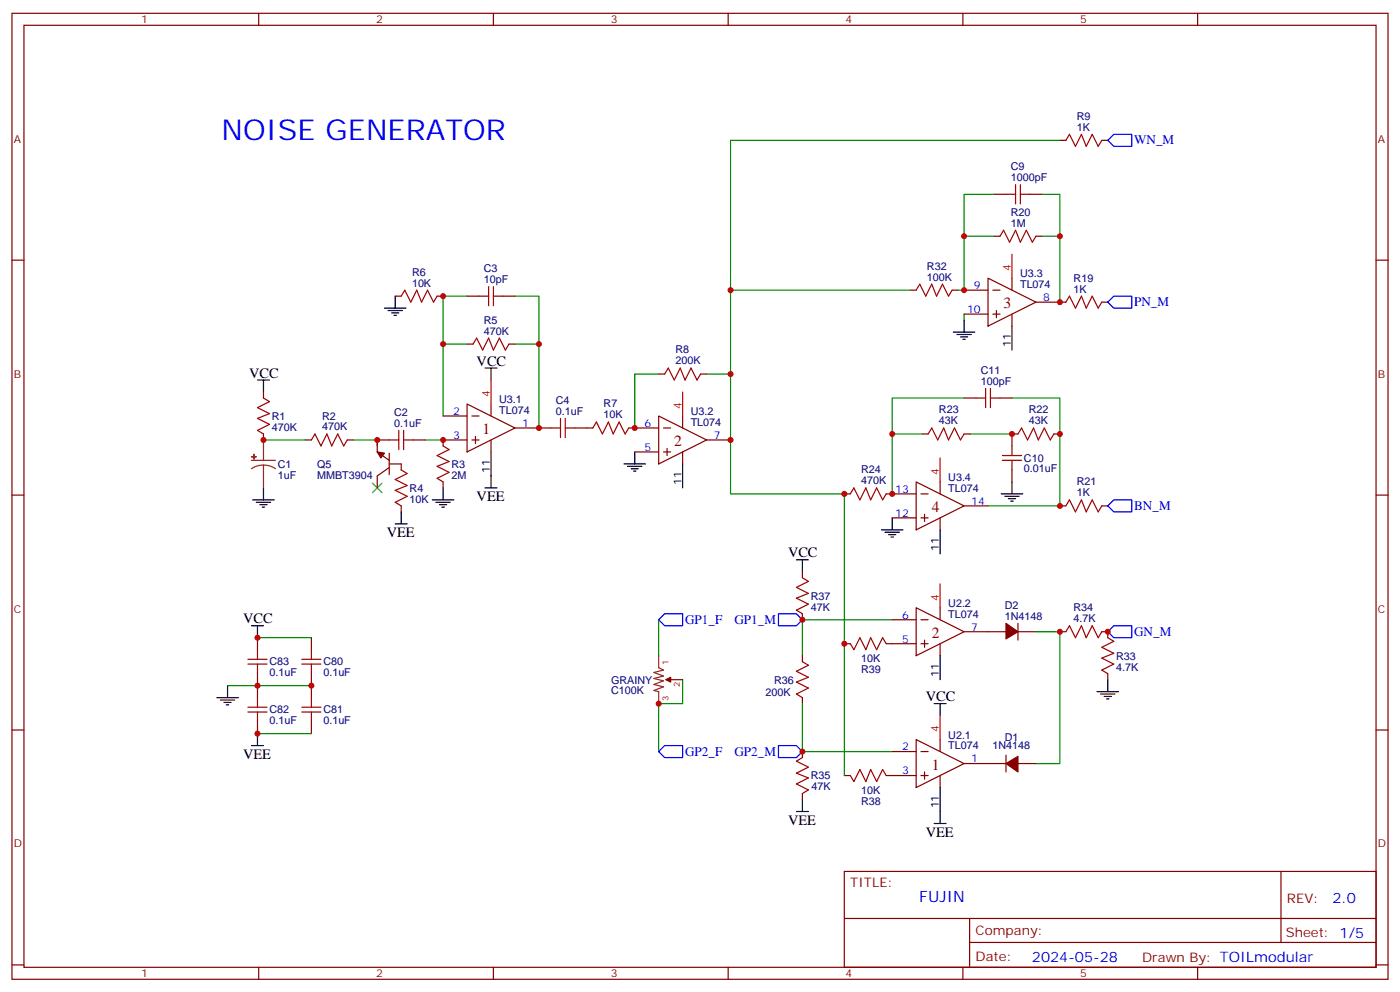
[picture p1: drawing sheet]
<svg xmlns="http://www.w3.org/2000/svg" width="412mm" height="292mm" viewBox="0 0 412 292" stroke-linecap="round" stroke-linejoin="round" font-family="sans-serif">
<g fill="none" stroke="#870000" stroke-width=".35">
<path d="M3.5 3.9h405.4v284.4h-405.4zM7.1 7.4h398.2v277.3h-398.2zM76.2 3.9v3.5M145.3 3.9v3.5M214.5 3.9v3.5M283.6 3.9v3.5M352.8 3.9v3.5M292.8 57.2h3.5M303.4 57.2h3.5M312.2 41.3h1.8M324.6 41.3h1.7M3.5 76.6h3.6"/>
<path d="M292.8 69.5h1.8M305.2 69.5h1.7M405.3 76.6h3.6M116.4 87.2h1.8M128.8 87.2h1.7M137.6 87.2h3.5M148.2 87.2h3.5M268.1 85.4h1.8M280.5 85.4h1.7M284 85.4h7M284 92.5h7M291 81.9l14.2 7-14.2 7.1z"/>
<path d="M292.5 85.4h2.1M292.5 92.5h2.1M293.5 91.4v2.1M298.1 81.9v3.5M298.1 92.5v3.5M305.2 88.9h8.8M324.6 88.9h1.7M77.6 115.4v1.8M137.6 118.9l14.1 7.1-14.1 7zM137.6 101.3h1.7M144.6 118.9v3.5M149.9 101.3h1.8"/>
<path d="M194 110.1h1.8M206.4 110.1h1.7M284 117.2h3.5M294.6 117.2h3.5M77.6 127.7v1.8M90 129.5h1.7M102.3 129.5h1.8M114.7 136.6h3.5v1.7M114.7 129.5h-3.6v3.5l3.6 2.5M114.7 133.4v6.3M114.7 137.6l-3.6 2.5v3.5M121.7 129.5h3.5"/>
<path d="M130.5 122.4h7.1M137.6 129.5h-7.1v1.8M139 129.5h2.1M139 122.4h2.1M140.1 128.4v2.2M144.6 129.5v3.5M151.7 126h10.6M169.3 126h5.3M185.2 126h8.8M187 133h7M194 122.4l14.1 7.1-14.1 7.1zM195.4 126h2.2"/>
<path d="M195.4 133h2.2M196.5 132v2.1M201.1 122.4v3.6M201.1 133v3.6M208.1 129.5h7.1M271.6 127.7h1.8M284 127.7h1.8M298.1 138.3v3.6M299.9 127.7h-1.8v3.6M310.4 127.7h1.8M3.5 145.7h3.6M118.2 148.9v1.8"/>
<path d="M130.5 141.9v1.7M248.7 145.4h1.8M261.1 145.4h8.8M262.8 152.4h7.1M269.9 141.9l14.1 7-14.1 7.1zM271.3 145.4h2.1M271.3 152.4h2.1M272.3 151.4v2.1M276.9 141.9v3.5M276.9 152.4v3.6M284 148.9h7M312.2 148.9h1.8"/>
<path d="M324.6 148.9h1.7M405.3 145.7h3.6M236.4 168.3v1.8M269.9 178.9l14.1 7-14.1 7.1zM276.9 178.9v3.5M75.8 187.7v3.5M75.8 198.3v7.1M91.7 187.7v3.5M91.7 198.3v7.1M236.4 180.7v1.7M236.4 193v1.8M248.7 189.5h1.8"/>
<path d="M261.1 189.5h8.8M262.8 182.4h7.1M271.3 189.5h2.1M271.3 182.4h2.1M272.3 188.4v2.1M276.9 189.5v3.5M284 185.9h12.3M299.9 185.9h5.3M299.9 183.5v4.9M312.2 185.9h1.8M324.6 185.9h1.7v1.8M326.3 198.3v1.8"/>
<path d="M3.5 214.9h3.6M75.8 212.4v3.5M91.7 212.4v3.5M197.6 200.1h3.5M236.4 205.4v1.7M269.9 217.7l14.1 7.1-14.1 7zM276.9 217.7v3.5M405.3 214.9h3.6M236.4 221.2v1.8M236.4 233.6v1.7M248.7 228.3h1.8M261.1 228.3h8.8"/>
<path d="M262.8 221.2h7.1M271.3 228.3h2.1M271.3 221.2h2.1M272.3 227.2v2.1M276.9 228.3v3.5M284 224.8h12.3M296.3 222.3v4.9M299.9 224.8h5.3M248.7 256.5h156.6v28.2h-156.6zM377.3 256.5v20.9M248.7 270.4h156.5M285.6 277.4h119.6"/>
<path d="M285.6 270.4v14.1M3.5 284h3.6M76.2 284.7v3.6M145.3 284.7v3.6M214.5 284.7v3.6M283.6 284.7v3.6M352.8 284.7v3.6M405.3 284h3.6"/>
</g>
<path d="M109.7 142.2l2.8 2.8M112.5 142.2l-2.8 2.8" fill="none" stroke="#3c3" stroke-width=".35"/>
<g fill="none" stroke="#000" stroke-width=".35">
<path d="M113.2 90.7h6.4M114.3 91.4h4.2M115.4 92.1h2.1M116.1 92.8h.7M116.4 87.2v3.5M280.8 97.8h6.4M281.9 98.5h4.2M282.9 99.2h2.1M283.6 99.9h.7M284 94.2v3.6M298.1 96v7M75.8 111.9h3.6"/>
<path d="M77.6 111.9v3.5M142.9 108.3h3.5M144.6 108.3v3.6M144.6 133v10.6M183.8 136.6h6.3M184.9 137.3h4.2M185.9 138h2.1M186.6 138.7h.7M187 133v3.6M201.1 136.6v7M74.4 147.1h6.4M75.5 147.8h4.2"/>
<path d="M76.6 148.6h2.1M77.3 149.3h.7M77.6 143.6v3.5M116.4 154.2h3.5M118.2 150.7v3.5M127.4 147.1h6.3M128.4 147.8h4.2M129.5 148.6h2.1M130.2 149.3h.7M130.5 143.6v3.5M142.9 143.6h3.5M259.6 156h6.4"/>
<path d="M260.7 156.7h4.2M261.8 157.4h2.1M262.5 158.1h.7M262.8 152.4v3.6M276.9 156v7M294.9 145.4h6.4M296 146.1h4.2M297 146.8h2.2M297.7 147.5h.7M298.1 141.9v3.5M234.6 164.8h3.5M236.4 164.8v3.5"/>
<path d="M74.1 184.2h3.5M75.8 184.2v3.5M276.9 193v7.1M63.9 205.4h6.3M64.9 206.1h4.2M66 206.8h2.1M66.7 207.5h.7M67 201.8v3.6M74.1 219.5h3.5M75.8 215.9v3.6M275.2 207.1h3.5M276.9 207.1v3.5"/>
<path d="M323.1 203.6h6.4M324.2 204.3h4.2M325.3 205h2.1M326 205.7h.7M326.3 200.1v3.5M234.6 238.9h3.5M236.4 235.3v3.6M276.9 231.8v10.6M275.2 242.4h3.5"/>
</g>
<g fill="none" stroke="#008700" stroke-width=".35">
<path d="M292.8 57.2h-8.8v28.2h-1.8M306.9 57.2h5.3v31.7M312.2 41.3h-97v44.1M284 69.5h8.8M306.9 69.5h5.3M137.6 87.2h-7.1v14.1M151.7 87.2h7v14.1M268.1 85.4h-52.9v24.7M284 92.5v1.7M137.6 101.3h-7.1v21.1M151.7 101.3h7v24.7M194 110.1h-7v15.9"/>
<path d="M208.1 110.1h7.1v35.3h33.5v82.9M284 117.2h-21.2v28.2M298.1 117.2h14.1v31.7h-21.2M77.6 129.5h12.4M104.1 129.5h7v1.8M125.2 129.5h5.3M262.8 127.7h8.8M285.8 127.7h12.3M75.8 187.7h15.9M194 182.4v10.6M262.8 182.4h-26.4v10.6M305.2 185.9h7v38.9h-7"/>
<path d="M67 201.8h24.7M75.8 215.9h15.9M201.1 200.1v7h-7.1v14.1M236.4 207.1v14.1h26.4"/>
</g>
<g fill="none" stroke="#a10000" stroke-width=".35">
<path d="M296.3 57.2h2.9M299.2 54.4v5.6M300.6 54.4v5.6M300.6 57.2h2.8M314 41.3l1-1.8 1.8 3.6 1.8-3.6 1.4 3.6 1.7-3.6 1.8 3.6 1.1-1.8M294.6 69.5l1-1.7 1.8 3.5 1.8-3.5 1.4 3.5 1.7-3.5 1.8 3.5 1.1-1.8M118.2 87.2l1-1.8 1.8 3.5 1.8-3.5 1.4 3.5 1.7-3.5 1.8 3.5 1.1-1.7M141.1 87.2h2.8M143.9 84.3v5.7M145.3 84.3v5.7M145.3 87.2h2.9M269.9 85.4l1-1.8 1.8 3.6 1.8-3.6 1.4 3.6 1.7-3.6 1.8 3.6 1.1-1.8"/>
<path d="M314 88.9l1-1.7 1.8 3.5 1.8-3.5 1.4 3.5 1.7-3.5 1.8 3.5 1.1-1.8M77.6 117.2l1.8 1-3.6 1.8 3.6 1.7-3.6 1.5 3.6 1.7-3.6 1.8 1.8 1M139.3 101.3l1.1-1.8 1.8 3.5 1.7-3.5 1.4 3.5 1.8-3.5 1.8 3.5 1-1.7M195.8 110.1l1-1.8 1.8 3.6 1.8-3.6 1.4 3.6 1.8-3.6 1.7 3.6 1.1-1.8M287.5 117.2h2.8M290.3 114.3v5.7M291.7 114.3v5.7M291.7 117.2h2.9M91.7 129.5l1.1-1.8 1.7 3.6 1.8-3.6 1.4 3.6 1.8-3.6 1.7 3.6 1.1-1.8M114.7 129.5h2.8M117.5 126.7v5.6M118.2 138.3l1.7 1.1-3.5 1.7 3.5 1.8-3.5 1.4 3.5 1.8-3.5 1.7 1.8 1.1"/>
<path d="M118.9 126.7v5.6M118.9 129.5h2.8M130.5 131.3l1.8 1-3.5 1.8 3.5 1.8-3.5 1.4 3.5 1.7-3.5 1.8 1.7 1.1M162.3 126h2.8M165.1 123.2v5.6M166.5 123.2v5.6M166.5 126h2.8M174.6 126l1.1-1.8 1.7 3.5 1.8-3.5 1.4 3.5 1.8-3.5 1.7 3.5 1.1-1.7M273.4 127.7l1.1-1.7 1.7 3.5 1.8-3.5 1.4 3.5 1.8-3.5 1.7 3.5 1.1-1.8M295.3 134.1h5.6M295.3 135.5h5.6M298.1 131.3v2.8"/>
<path d="M298.1 135.5v2.8M299.9 127.7l1-1.7 1.8 3.5 1.7-3.5 1.5 3.5 1.7-3.5 1.8 3.5 1-1.8M250.5 145.4l1-1.8 1.8 3.5 1.8-3.5 1.4 3.5 1.7-3.5 1.8 3.5 1.1-1.7M314 148.9l1-1.8 1.8 3.6 1.8-3.6 1.4 3.6 1.7-3.6 1.8 3.6 1.1-1.8M236.4 170.1l1.7 1-3.5 1.8 3.5 1.8-3.5 1.4 3.5 1.7-3.5 1.8 1.8 1.1M73 194.1h5.7M73 195.5h5.7M75.8 191.2v2.9M75.8 195.5v2.8M88.9 194.1h5.6M88.9 195.5h5.6M91.7 191.2v2.9"/>
<path d="M91.7 195.5v2.8M236.4 194.8l1.7 1-3.5 1.8 3.5 1.8-3.5 1.4 3.5 1.7-3.5 1.8 1.8 1.1M250.5 189.5l1 1.7 1.8-3.5 1.8 3.5 1.4-3.5 1.7 3.5 1.8-3.5 1.1 1.8M314 185.9l1-1.7 1.8 3.5 1.8-3.5 1.4 3.5 1.7-3.5 1.8 3.5 1.1-1.8M326.3 187.7l1.8 1.1-3.5 1.7 3.5 1.8-3.5 1.4 3.5 1.8-3.5 1.7 1.7 1.1M73 208.2h5.7M73 209.6h5.7M75.8 205.4v2.8M75.8 209.6v2.8M88.9 208.2h5.6M88.9 209.6h5.6M91.7 205.4v2.8"/>
<path d="M91.7 209.6v2.8M236.4 223l-1.8 1 3.5 1.8-3.5 1.8 3.5 1.4-3.5 1.8 3.5 1.7-1.7 1.1M250.5 228.3l1 1.7 1.8-3.5 1.8 3.5 1.4-3.5 1.7 3.5 1.8-3.5 1.1 1.8"/>
</g>
<path d="M74.1 135.5h7M77.6 136.9l1.9 .2 1.6 .9M77.6 136.9l-1.8 .3-1.7 .8M77.6 129.5v6M77.6 136.9v6.7M194 193v3.5l1.4 .7-2.8 .7 2.8 1.1-2.8 .7 2.8 .7-2.8 1.1 2.8 .7-2.8 1 1.4 .4v3.5M196.1 200.1h1.5" fill="none" stroke="#8c2424" stroke-width=".35"/>
<g fill="#8c2424" stroke="#8c2424" stroke-width=".35">
<path d="M74.1 134.4l1.4 .1z"/>
<path d="M74.8 133.7v1.4z"/>
</g>
<g fill="#870000" stroke="#870000" stroke-width=".35">
<path d="M111.1 133l2.1 .4-1 1.4z"/>
<path d="M296.3 224.8l3.6-2.2v4.6z"/>
<path d="M296.3 183.5l3.6 2.4-3.6 2.2z"/>
<path d="M196.1 200.1l1.5-.7v1.4z"/>
</g>
<path d="M326.3 41.3l1.8-1.8h5.3v3.6h-5.3zM326.3 88.9l1.8-1.7h5.3v3.5h-5.3zM326.3 148.9l1.8-1.8h5.3v3.6h-5.3zM195.8 180.7h5.3v3.5h-5.3l-1.8-1.8zM229.3 180.7h5.3l1.8 1.7-1.8 1.8h-5.3zM326.3 185.9l1.8-1.7h5.3v3.5h-5.3zM229.3 219.5h5.3l1.8 1.7-1.8 1.8h-5.3zM194 221.2l1.8-1.7h5.3v3.5h-5.3z" fill="none" stroke="#00f" stroke-width=".35"/>
<path d="M298.1 74.8v7.1M144.6 111.9v7M201.1 115.4v7M276.9 134.8v7.1M276.9 171.8v7.1M276.9 210.6v7.1" fill="none" stroke="#f00" stroke-width=".35"/>
<g fill="#c00">
<circle cx="158.8" cy="101.3" r=".88"/>
<circle cx="111.1" cy="129.5" r=".88"/>
<circle cx="130.5" cy="101.3" r=".88"/>
<circle cx="130.5" cy="87.2" r=".88"/>
<circle cx="215.2" cy="129.5" r=".88"/>
<circle cx="312.2" cy="69.5" r=".88"/>
<circle cx="284" cy="69.5" r=".88"/>
<circle cx="215.2" cy="110.1" r=".88"/>
<circle cx="312.2" cy="127.7" r=".88"/>
<circle cx="262.8" cy="127.7" r=".88"/>
<circle cx="312.2" cy="148.9" r=".88"/>
<circle cx="298.1" cy="127.7" r=".88"/>
<circle cx="158.8" cy="126" r=".88"/>
<circle cx="187" cy="126" r=".88"/>
<circle cx="312.2" cy="88.9" r=".88"/>
<circle cx="284" cy="85.4" r=".88"/>
<circle cx="262.8" cy="145.4" r=".88"/>
<circle cx="236.4" cy="182.4" r=".88"/>
<circle cx="248.7" cy="189.5" r=".88"/>
<circle cx="77.6" cy="129.5" r=".88"/>
<circle cx="75.8" cy="187.7" r=".88"/>
<circle cx="91.7" cy="201.8" r=".88"/>
<circle cx="75.8" cy="201.8" r=".88"/>
<circle cx="75.8" cy="215.9" r=".88"/>
<circle cx="248.7" cy="145.4" r=".88"/>
<circle cx="130.5" cy="129.5" r=".88"/>
<circle cx="236.4" cy="221.2" r=".88"/>
<circle cx="215.2" cy="85.4" r=".88"/>
<circle cx="312.2" cy="185.9" r=".88"/>
<circle cx="326.3" cy="185.9" r=".88"/>
<circle cx="194" cy="207.1" r=".88"/>
</g>
<text font-size="8.5" fill="#00f" x="65.3" y="41.3">NOISE GENERATOR</text>
<g font-size="4.6" fill="#800">
<text x="295.6" y="90.7">3</text>
<text x="142.2" y="127.7">1</text>
<text x="198.6" y="131.3">2</text>
<text x="274.5" y="150.7">4</text>
<text x="274.5" y="187.7">2</text>
<text x="274.5" y="226.5">1</text>
</g>
<text font-size="4.6" fill="#00f" x="270.8" y="265.5">FUJIN</text>
<g font-size="4.2">
<text x="140.4" y="107.6">VCC</text>
<text x="73.4" y="111.2">VCC</text>
<text x="140.4" y="147.5">VEE</text>
<text x="113.9" y="158.1">VEE</text>
<text x="232.1" y="164.1">VCC</text>
<text x="71.6" y="183.5">VCC</text>
<text x="272.7" y="206.4">VCC</text>
<text x="71.6" y="223.3">VEE</text>
<text x="232.1" y="242.7">VEE</text>
<text x="272.7" y="246.3">VEE</text>
</g>
<g font-size="4.2" fill="#00f">
<text x="392.5" y="265.8">2.0</text>
<text x="304" y="283.1">2024-05-28</text>
</g>
<g font-size="3.9" fill="#00f">
<text x="334.1" y="42.5">WN_M</text>
<text x="334.1" y="90.1">PN_M</text>
<text x="334.1" y="150.1">BN_M</text>
<text x="201.8" y="183.7">GP1_F</text>
<text x="216.3" y="183.7">GP1_M</text>
<text x="334.1" y="187.1">GN_M</text>
<text x="201.8" y="222.5">GP2_F</text>
<text x="216.3" y="222.5">GP2_M</text>
</g>
<g font-size="3.9" fill="#800">
<text x="250.5" y="261.1">TITLE:</text>
<text x="379.1" y="265.8">REV:</text>
<text x="287.4" y="275.3">Company:</text>
<text x="378.7" y="275.9">Sheet: 1/5</text>
<text x="287.4" y="283">Date:</text>
<text x="336.4" y="283.1">Drawn By: TOILmodular</text>
</g>
<g font-size="3.2" fill="#800">
<text x="41.6" y="6.9">1</text>
<text x="110.8" y="6.9">2</text>
<text x="179.9" y="6.9">3</text>
<text x="249.1" y="6.9">4</text>
<text x="318.2" y="6.9">5</text>
<text x="4.1" y="42">A</text>
<text x="405.9" y="42">A</text>
<text x="4.1" y="111.2">B</text>
<text x="405.9" y="111.2">B</text>
<text x="4.1" y="180.3">C</text>
<text x="405.9" y="180.3">C</text>
<text x="4.1" y="249.4">D</text>
<text x="405.9" y="249.4">D</text>
<text x="41.6" y="287.7">1</text>
<text x="110.8" y="287.7">2</text>
<text x="179.9" y="287.7">3</text>
<text x="249.1" y="287.7">4</text>
<text x="318.2" y="287.7">5</text>
</g>
<g font-size="3.2" fill="#000080">
<text x="317.2" y="35.3">R9</text>
<text x="317.2" y="38.5">1K</text>
<text x="297.8" y="53.3">1000pF</text>
<text x="297.8" y="50.1">C9</text>
<text x="297.8" y="63.5">R20</text>
<text x="297.8" y="66.7">1M</text>
<text x="121.4" y="81.1">R6</text>
<text x="142.5" y="83.3">10pF</text>
<text x="142.5" y="80.1">C3</text>
<text x="273.1" y="82.6">100K</text>
<text x="273.1" y="79.5">R32</text>
<text x="300.5" y="81.6">U3.3</text>
<text x="316.2" y="82.9">R19</text>
<text x="121.4" y="84.3">10K</text>
<text x="300.5" y="84.8">TL074</text>
<text x="316.2" y="86.1">1K</text>
<text x="142.5" y="95.2">R5</text>
<text x="142.5" y="98.5">470K</text>
<text x="199" y="107.3">200K</text>
<text x="199" y="104">R8</text>
<text x="288.9" y="113.3">100pF</text>
<text x="288.9" y="110">C11</text>
<text x="147" y="118.6">U3.1</text>
<text x="163.7" y="118.9">C4</text>
<text x="177.8" y="119.9">R7</text>
<text x="80.1" y="123.6">R1</text>
<text x="94.9" y="123.5">R2</text>
<text x="116.1" y="125.6">0.1uF</text>
<text x="116.1" y="122.4">C2</text>
<text x="147" y="121.8">TL074</text>
<text x="163.7" y="122.1">0.1uF</text>
<text x="177.8" y="123.2">10K</text>
<text x="203.5" y="125.3">TL074</text>
<text x="203.5" y="122.1">U3.2</text>
<text x="276.6" y="124.9">43K</text>
<text x="276.6" y="121.7">R23</text>
<text x="303" y="124.9">43K</text>
<text x="303" y="121.7">R22</text>
<text x="80.1" y="126.7">470K</text>
<text x="94.9" y="126.7">470K</text>
<text x="81.8" y="137.7">C1</text>
<text x="93.4" y="137.7">Q5</text>
<text x="133" y="137.7">R3</text>
<text x="301.6" y="136">C10</text>
<text x="81.8" y="140.9">1uF</text>
<text x="93.4" y="140.9">MMBT3904</text>
<text x="133" y="140.9">2M</text>
<text x="253.7" y="142.6">470K</text>
<text x="253.7" y="139.3">R24</text>
<text x="279.3" y="141.5">U3.4</text>
<text x="301.6" y="139.1">0.01uF</text>
<text x="317.2" y="142.9">R21</text>
<text x="120.6" y="147.9">10K</text>
<text x="120.6" y="144.8">R4</text>
<text x="279.3" y="144.7">TL074</text>
<text x="317.2" y="146.1">1K</text>
<text x="238.8" y="179.7">47K</text>
<text x="238.8" y="176.5">R37</text>
<text x="279.3" y="178.6">U2.2</text>
<text x="296" y="179.2">D2</text>
<text x="316.2" y="180">R34</text>
<text x="279.3" y="181.8">TL074</text>
<text x="296" y="182.4">1N4148</text>
<text x="316.2" y="183.1">4.7K</text>
<text x="79.4" y="195.9">C83</text>
<text x="95.2" y="195.9">C80</text>
<text x="253.7" y="194.8">10K</text>
<text x="328.8" y="197.4">4.7K</text>
<text x="328.8" y="194.1">R33</text>
<text x="79.4" y="199.1">0.1uF</text>
<text x="95.2" y="199.1">0.1uF</text>
<text x="180" y="201.2">GRAINY</text>
<text x="228" y="201.2">R36</text>
<text x="253.7" y="198">R39</text>
<text x="79.4" y="210">C82</text>
<text x="95.2" y="210">C81</text>
<text x="180" y="204.4">C100K</text>
<text x="225.5" y="204.7">200K</text>
<text x="79.4" y="213.2">0.1uF</text>
<text x="95.2" y="213.2">0.1uF</text>
<text x="279.3" y="220.6">TL074</text>
<text x="279.3" y="217.4">U2.1</text>
<text x="292.3" y="220.6">1N4148</text>
<text x="296" y="218.1">D1</text>
<text x="238.9" y="229.4">R35</text>
<text x="239" y="232.7">47K</text>
<text x="253.7" y="233.6">10K</text>
<text x="253.7" y="236.8">R38</text>
</g>
<g font-size="3.2" fill="#f00">
<text x="297.7" y="79.8" transform="rotate(-90 297.7 79.8)">4</text>
<text x="144.3" y="116.8" transform="rotate(-90 144.3 116.8)">4</text>
<text x="200.7" y="120.3" transform="rotate(-90 200.7 120.3)">4</text>
<text x="276.6" y="139.7" transform="rotate(-90 276.6 139.7)">4</text>
<text x="276.6" y="176.8" transform="rotate(-90 276.6 176.8)">4</text>
<text x="276.6" y="215.6" transform="rotate(-90 276.6 215.6)">4</text>
</g>
<g font-size="3.2" fill="#00f">
<text x="286.9" y="85.1">9</text>
<text x="307.3" y="88.6">8</text>
<text x="284.9" y="92.1">10</text>
<text x="133.5" y="122.1">2</text>
<text x="153.8" y="125.6">1</text>
<text x="189.9" y="125.6">6</text>
<text x="133.5" y="129.2">3</text>
<text x="210.3" y="129.2">7</text>
<text x="189.9" y="132.7">5</text>
<text x="263.7" y="145">13</text>
<text x="286.1" y="148.6">14</text>
<text x="263.7" y="152.1">12</text>
<text x="265.7" y="182.1">6</text>
<text x="286.1" y="185.6">7</text>
<text x="265.7" y="189.1">5</text>
<text x="265.7" y="220.9">2</text>
<text x="265.7" y="227.9">3</text>
<text x="286.1" y="224.4">1</text>
</g>
<g font-size="3.2">
<text x="297.7" y="102.1" transform="rotate(-90 297.7 102.1)">11</text>
<text x="144.3" y="139.2" transform="rotate(-90 144.3 139.2)">11</text>
<text x="200.7" y="142.7" transform="rotate(-90 200.7 142.7)">11</text>
<text x="276.6" y="162.1" transform="rotate(-90 276.6 162.1)">11</text>
<text x="276.6" y="199.2" transform="rotate(-90 276.6 199.2)">11</text>
<text x="276.6" y="238" transform="rotate(-90 276.6 238)">11</text>
</g>
<g font-size="2.5" fill="#800">
<text x="196.9" y="195.7" transform="rotate(-90 196.9 195.7)">1</text>
<text x="200.2" y="202.2" transform="rotate(-90 200.2 202.2)">2</text>
<text x="196.9" y="206.3" transform="rotate(-90 196.9 206.3)">3</text>
</g>
</svg>
